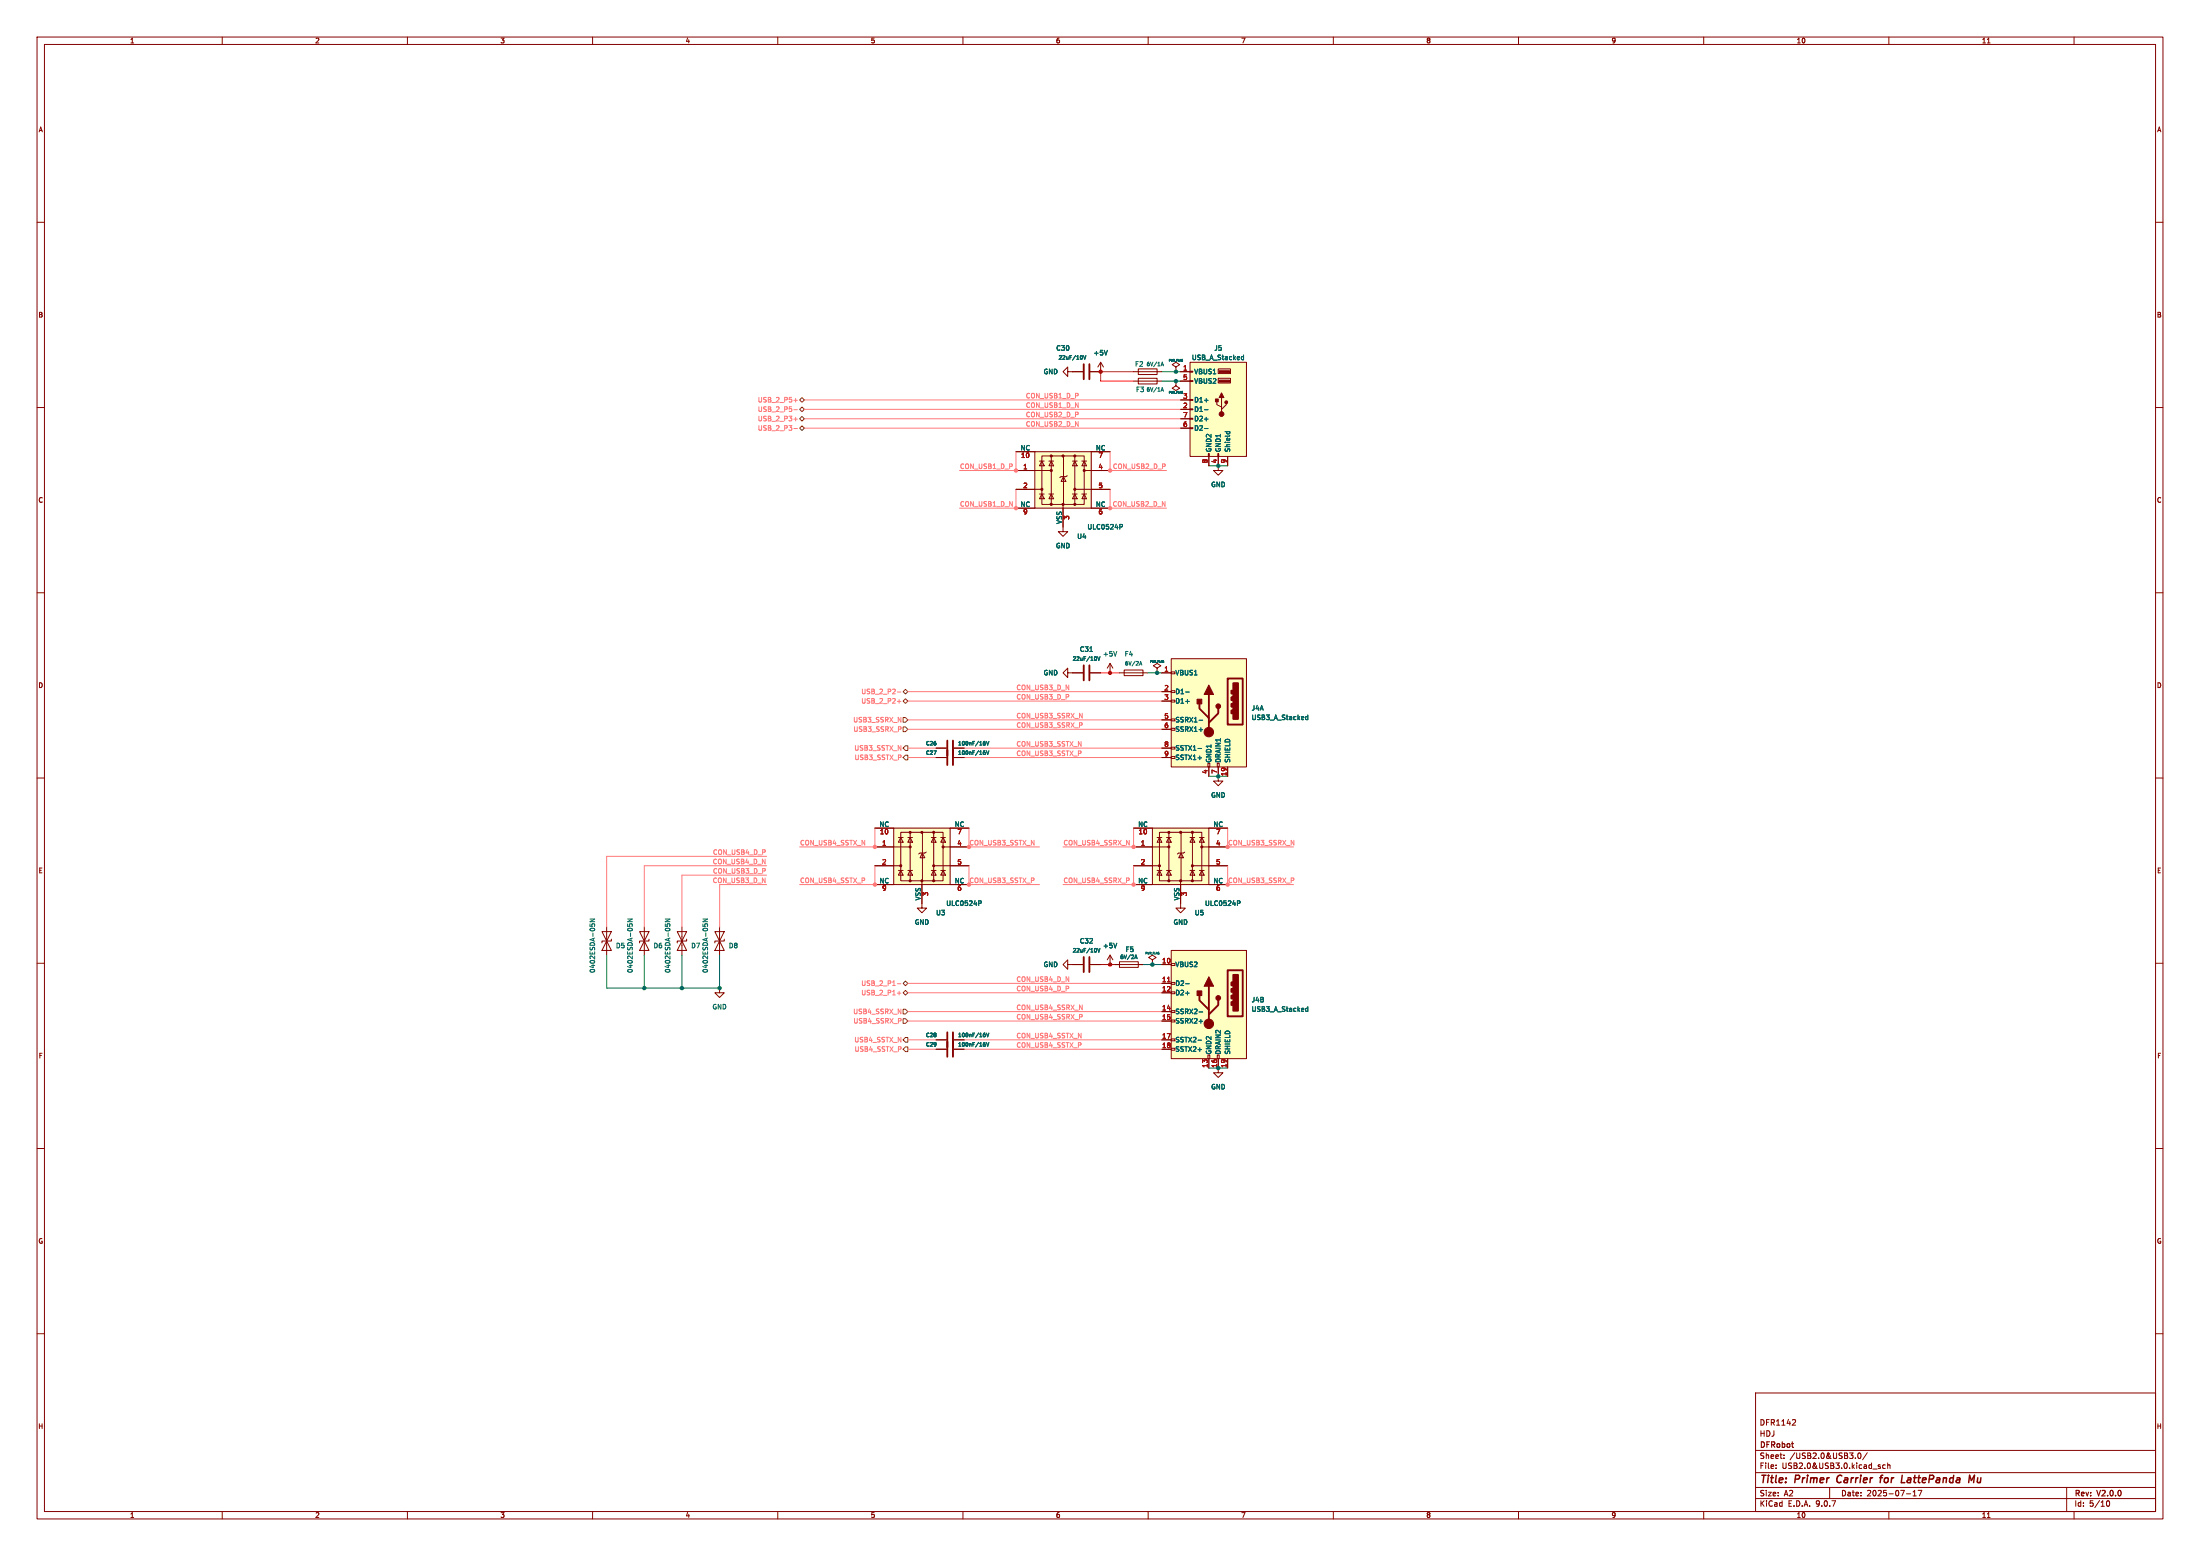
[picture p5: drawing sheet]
<svg xmlns="http://www.w3.org/2000/svg" width="594mm" height="420mm" viewBox="0 0 594 420" stroke-linecap="round" stroke-linejoin="round" font-family="sans-serif">
<g fill="none" stroke="#840000" stroke-width=".27">
<path d="M10 10h574v400h-574zM12 12h570v396h-570zM60 10v2M110 10v2M160 10v2M210 10v2M260 10v2M310 10v2M360 10v2M410 10v2M460 10v2M510 10v2"/>
<path d="M536.6 11.6h.7M560 10v2M10 60h2M582 60h2M10 110h2M582 110h2M10 160h2M582 160h2M10 210h2M582 210h2M172.7 251.5h2.5l-1.2 2.5zM174 254l1.2 2.5h-2.5z"/>
<path d="M174 250.2v7.6M175.2 253.5v.5h-2.5v.5M248.9 243.8v1.3h1.3l-1.3 1.3-1.3-1.3h1.3M10 260h2M582 260h2M10 310h2M582 310h2M10 360h2M474 376h108v32h-108zM582 360h2M474 397.5h108M474 391.5h108"/>
<path d="M479.5 396.2v.2M479.5 395.4v.2M481.7 393.5v.2M481.7 392.7v.2M484.5 383.2l.3 .3-.1 .3-.8 .9h.9M501 393.5v.2M501.7 392.3l.3-.1a.8 .8 0 0 1 .5 .7 .8 .8 0 0 1-.5 .8l-.4-.6zM504.2 392.1l-1.3 1.9M507.3 395.9h.4v.3l-.5 .2M507.3 395.4h.4M509 395.4h-.4l-.3 .3 .2 .6h.5M509.7 395.5l.5-.1 .1 1"/>
<path d="M509.7 394.9v1.5M60 408v2M110 408v2M160 408v2M210 408v2M260 408v2M310 408v2M360 408v2M410 408v2M460 408v2M474 404.5h108M474 401.5h108"/>
<path d="M494 401.5v3M510 408v2M514.7 403.2h1.2M516.5 403.8h.9M516.5 402.7l.5-.4v1.5M517.9 402.3h1l-.7 1.5M536.6 409.6h.7M558 401.5v6.5M560 408v2M568.7 405.6l.4-.5a.8 .8 0 0 1 .5 .7 .8 .8 0 0 1-.5 .8l-.4-.6"/>
</g>
<path d="M496.2 398.5l-.3 .8 .3 .8M507.5 398.9h.8M508.4 398.2l-.5 .3-.3 1.7M515.3 399.4l-.4 .3 .3 .5M531.8 398.2l.5 1.4 .8-1.4-.2 2M534 398.9l-.1 1 .2 .3M513.4 400.2h.9" fill="none" stroke="#840000" stroke-width=".4"/>
<path d="M169.5 249.4v.6M169.5 248.1h1.2l-1.2 .7h1.2M169.9 249.9l.3-.6 .5 .2v.4" fill="none" stroke="#006464" stroke-width=".27"/>
<path d="M279.4 121.9h15.2v15.3h-15.2z" fill="#ffffc2"/>
<g fill="none" stroke="#840000" stroke-width=".27">
<path d="M307.3 99.6h5.1v1.5h-5.1zM288.3 100.3v-1.2l-1.3 1.2 1.3 1.3v-1.3h4.1M294.4 100.3h2.8M306.1 100.3h7.6M306.1 102.9h7.6M307.3 102.1h5.1v1.5h-5.1zM274.3 127h9.5M274.3 132.1h7M274.3 121.9h5.1M274.3 137.2h5.1M279.4 121.9h15.2v15.3h-15.2zM280.7 124.5h1.2"/>
<path d="M280.7 133.4h1.2M281.3 123.1h11.4v13h-11.4zM281.3 124.5l.6 1.2h-1.2zM281.3 133.4l.6 1.2h-1.2zM283.2 124.5h1.3M283.2 133.4h1.3M283.8 124.5l.7 1.2h-1.3zM283.8 133.4l.7 1.2h-1.3zM283.8 123.1v13M287 136.1v7.4h1.3l-1.3 1.3-1.3-1.3h1.3M287.1 128.7l.7 1.2h-1.3zM287.1 123.1v13"/>
<path d="M288.2 128.4l-.4 .3h-1.3l-.4 .2M289.6 124.5h1.2M289.6 133.4h1.2M290.2 124.5l.6 1.2h-1.2zM290.2 133.4l.6 1.2h-1.2zM290.2 123.1v13M290.2 132.1h9.5M292.1 124.5h1.3M292.1 133.4h1.3M292.7 124.5l.7 1.2h-1.3zM292.7 133.4l.7 1.2h-1.3zM292.7 127h7"/>
<path d="M294.6 121.9h5.1M294.6 137.2h5.1M328.9 125.7v1.3h1.3l-1.3 1.3-1.2-1.3h1.2M182.9 251.5h2.5l-1.3 2.5zM184.1 254l1.3 2.5h-2.5zM184.1 250.2v7.6M185.4 253.5v.5h-2.5v.5M252.7 280.7h2.8M257.6 280.7h2.7"/>
</g>
<g fill="#840000" stroke="#840000" stroke-width=".27">
<circle cx="281.3" cy="132.1" r=".28"/>
<circle cx="283.8" cy="123.1" r=".28"/>
<circle cx="283.8" cy="127" r=".28"/>
<circle cx="283.8" cy="136.1" r=".28"/>
<circle cx="287" cy="123.1" r=".28"/>
<circle cx="287" cy="136.1" r=".28"/>
<circle cx="290.2" cy="123.1" r=".28"/>
<circle cx="290.2" cy="132.1" r=".28"/>
<circle cx="290.2" cy="136.1" r=".28"/>
<circle cx="292.7" cy="127" r=".28"/>
</g>
<g fill="none" stroke="#006464" stroke-width=".27">
<path d="M292.2 96.1v.8M292.5 96l.4 1 .3-1M313.5 98.8l.3-1 .4 1M313.6 98.5h.5M313.5 105.6l.3-1 .4 1M313.6 105.3h.5M302.4 141.5h.4l.3 .3-.1 .4h-.6M179.6 249.4v.6M179.6 248.1h1.3l-1.3 .7h1.3M180.1 249.9l.2-.6 .5 .2 .1 .4M265.7 279.2l.4 .2-.1 .4-.3 .1M265.8 278.9h.2"/>
<path d="M266.3 278.9l.4 1 .3-1"/>
</g>
<path d="M292.6 98.3v4.1M294.1 98.3v4.1M255.8 278.6v4.1M257.3 278.6v4.1" fill="none" stroke="#840000" stroke-width=".51"/>
<path d="M321.3 97.8h15.2v25.4h-15.2z" fill="#ffffc2"/>
<g fill="none" stroke="#840000" stroke-width=".27">
<path d="M317.5 99.1l1-.7-1-.6-1 .6 1 .7v1.2M321.3 97.8h15.2v25.4h-15.2zM328.9 99.6h3.3v1.2h-3.3zM317.5 102.9v1.2l1 .7-1 .6-1-.6 1-.7M317.5 102.9h.1M317.5 100.3h.1M318.8 100.3h2.5M318.8 102.9h2.5M318.8 108h2.5M318.8 110.5h2.5M318.8 113h2.5M318.8 115.6h2.5"/>
<path d="M321.3 100.2h.8v.3h-.8zM321.3 102.7h.8v.3h-.8zM321.3 107.8h.8v.3h-.8zM321.3 110.4h.8v.2h-.8zM321.3 112.9h.8v.3h-.8zM321.3 115.4h.8v.3h-.8zM328.5 108v1.2l1.3 .7v.6M328.9 102.1h3.3v1.3h-3.3zM329.8 107.3v2.6M331.1 108.6v.6l-1.3 1.3v.6M326.3 122.4h.2v.8h-.2zM326.4 123.2v2.5"/>
<path d="M328.8 122.4h.3v.8h-.3zM328.9 123.2v2.5M331.5 123.2v2.5M252.7 201.9h2.8M257.6 201.9h2.7M328.9 209.6v1.2h1.3l-1.3 1.3-1.2-1.3h1.2"/>
</g>
<g fill="#840000" stroke="#840000" stroke-width=".27">
<path d="M329.8 106l.7 1.3h-1.3z"/>
<path d="M329.2 100.1h2.8v.5h-2.8z"/>
<path d="M329.2 102.6h2.8v.5h-2.8z"/>
<path d="M328.2 107.7h.7v.8h-.7z"/>
<circle cx="331.1" cy="108.6" r=".38"/>
<circle cx="329.8" cy="111.8" r=".63"/>
</g>
<g fill="none" stroke="#006464" stroke-width=".27">
<path d="M335.3 97h.5M335.3 96.3h.5M335.8 95.8v1.3M325.2 108h1M325.2 110.6h1M325.2 113.1h1M325.2 115.7h1M330.8 116.5h1.2M331.3 116.5l-.1 .4M332 116.5v.4M265.7 200.5l.4 .2-.1 .3-.3 .1M265.8 200.1h.2"/>
<path d="M266.3 200.1l.4 1 .3-1"/>
</g>
<path d="M255.8 199.9v4.1M257.3 199.9v4.1" fill="none" stroke="#840000" stroke-width=".51"/>
<path d="M316.2 177.8h20.3v29.2h-20.3z" fill="#ffffc2"/>
<g fill="none" stroke="#840000" stroke-width=".51">
<path d="M292.6 179.6v4M294.1 179.6v4M323.8 190v1.3l2.6 2.5M326.4 187.5v10.1M328.9 191.3v1.2l-2.5 2.6M331.5 183.1h4v12.5h-4zM332.5 186.4h.2v.8h-.2zM332.5 188.2h.2v.8h-.2zM332.5 190h.2v.8h-.2zM332.5 191.8h.2v.7h-.2zM255.8 202.4v4.1M257.3 202.4v4.1"/>
<path d="M255.8 281.2v4M257.3 281.2v4"/>
</g>
<path d="M333 184.4h1.3v9.7h-1.3z" fill="#840000" stroke="#840000" stroke-width=".51"/>
<g fill="none" stroke="#840000" stroke-width=".27">
<path d="M299.7 179.1l-.7 1.2M299.7 179.1l.8 1.2M299.7 179.1v2.5M316.2 177.8h20.3v29.2h-20.3zM288.3 181.6v-1.3l-1.3 1.3 1.3 1.3v-1.3h4.1M294.4 181.6h2.8M302.3 181.6h7.6M303.5 180.8h5.1v1.6h-5.1zM312.4 180.3l1-.6-1-.6-1 .6 1 .6v1.3M312.4 181.6h.1M313.7 181.6h2.5M313.7 186.7h2.5"/>
<path d="M313.7 189.2h2.5M313.7 194.3h2.5M313.7 196.9h2.5M316.2 181.4h1v.5h-1zM316.2 186.4h1v.5h-1zM316.2 189h1v.5h-1zM316.2 194.1h1v.5h-1zM316.2 196.6h1v.5h-1zM252.7 204.5h2.8M257.6 204.5h2.7M313.7 201.9h2.5M313.7 204.5h2.5"/>
<path d="M316.2 201.7h1v.5h-1zM316.2 204.2h1v.5h-1zM326.1 206h.5v1h-.5zM326.4 207v2.6M328.7 206h.5v1h-.5zM328.9 207v2.6M331.5 207v2.6M193 251.5h2.6l-1.3 2.5zM194.3 254l1.3 2.5h-2.6zM194.3 250.2v7.6M195.6 253.5v.5h-2.6v.5M194.3 266.7v1.3h-1.3l1.3 1.2 1.3-1.2h-1.3"/>
<path d="M288.3 260.4v-1.3l-1.3 1.3 1.3 1.2v-1.2h1.3M252.7 283.2h2.8M257.6 283.2h2.7"/>
</g>
<g fill="#840000" stroke="#840000" stroke-width=".27">
<path d="M326.4 184.9l1.3 2.6h-2.6z"/>
<path d="M323.2 188.7h1.3v1.3h-1.3z"/>
<circle cx="328.9" cy="190.6" r=".63"/>
<circle cx="326.4" cy="197.6" r="1.27"/>
</g>
<g fill="none" stroke="#006464" stroke-width=".27">
<path d="M294.2 175.8h.8M296 177.3v.9M296.3 177.3l.4 1 .3-1M301.5 175.8l-.4 1.3M307.6 179.5l.4-1 .3 1M307.7 179.2h.5M320.1 186.8h1M320.1 189.3h1M323.8 194.4h.9M323.8 196.9h.9M353.1 193v1.3M353.1 193.5l-.4-.1-.2 .2 .1 .6h.5"/>
<path d="M265.7 203l.4 .2-.1 .4-.3 .1M265.8 202.7h.2M266.3 202.7l.4 1 .3-1M323.5 202h.9M189.8 249.4v.6M189.8 248.1h1.3l-1.3 .7h1.3M190.3 249.9l.2-.6 .5 .2 .1 .4M265.7 281.8l.4 .2-.1 .3-.3 .1M265.8 281.4h.2M266.3 281.4l.4 1 .3-1"/>
</g>
<path d="M241.3 223.5h15.2v15.3h-15.2z" fill="#ffffc2"/>
<g fill="none" stroke="#840000" stroke-width=".27">
<path d="M236.2 228.6h9.5M236.2 233.7h7M236.2 223.5h5.1M236.2 238.8h5.1M241.3 223.5h15.2v15.3h-15.2zM242.6 226.1h1.2M242.6 235h1.2M243.2 224.7h11.4v13h-11.4zM243.2 226.1l.6 1.2h-1.2zM243.2 235l.6 1.2h-1.2zM245.1 226.1h1.3M245.1 235h1.3"/>
<path d="M245.7 226.1l.7 1.2h-1.3zM245.7 235l.7 1.2h-1.3zM245.7 224.7v13M248.9 237.7v6.1M249 230.3l.7 1.2h-1.3zM249 224.7v13M250.1 230l-.4 .3h-1.3l-.4 .2M251.5 226.1h1.2M251.5 235h1.2M252.1 226.1l.6 1.2h-1.2zM252.1 235l.6 1.2h-1.2zM252.1 224.7v13"/>
<path d="M252.1 233.7h9.5M254 226.1h1.3M254 235h1.3M254.6 226.1l.7 1.2h-1.3zM254.6 235l.7 1.2h-1.3zM254.6 228.6h7M256.5 223.5h5.1M256.5 238.8h5.1M328.9 288.3v1.3h1.3l-1.3 1.2-1.2-1.2h1.2"/>
</g>
<g fill="#840000" stroke="#840000" stroke-width=".27">
<circle cx="243.2" cy="233.7" r=".28"/>
<circle cx="245.7" cy="224.7" r=".28"/>
<circle cx="245.7" cy="228.6" r=".28"/>
<circle cx="245.7" cy="237.7" r=".28"/>
<circle cx="248.9" cy="224.7" r=".28"/>
<circle cx="248.9" cy="237.7" r=".28"/>
<circle cx="252.1" cy="224.7" r=".28"/>
<circle cx="252.1" cy="233.7" r=".28"/>
<circle cx="252.1" cy="237.7" r=".28"/>
<circle cx="254.6" cy="228.6" r=".28"/>
</g>
<path d="M264.3 243.1h.4l.3 .3-.1 .4h-.6" fill="none" stroke="#006464" stroke-width=".27"/>
<path d="M316.2 256.5h20.3v29.3h-20.3z" fill="#ffffc2"/>
<path d="M323.8 268.7v1.3l2.6 2.5M326.4 266.2v10.2M328.9 270v1.3l-2.5 2.5M331.5 261.9h4v12.4h-4zM332.5 265.2h.2v.7h-.2zM332.5 267h.2v.7h-.2zM332.5 268.7h.2v.8h-.2zM332.5 270.5h.2v.8h-.2z" fill="none" stroke="#840000" stroke-width=".51"/>
<path d="M333 263.1h1.3v9.7h-1.3z" fill="#840000" stroke="#840000" stroke-width=".51"/>
<g fill="none" stroke="#840000" stroke-width=".27">
<path d="M297.2 97.8l-.8 1.3M297.2 97.8l.7 1.3M297.2 97.8v2.5M162.5 251.5h2.6l-1.3 2.5zM163.8 254l1.3 2.5h-2.6zM163.8 250.2v7.6M165.1 253.5v.5h-2.6v.5M299.7 257.8l-.7 1.3M299.7 257.8l.8 1.3M299.7 257.8v2.6M316.2 256.5h20.3v29.3h-20.3zM318.8 243.8v1.3h1.2l-1.2 1.3-1.3-1.3h1.3"/>
<path d="M313.7 260.4h2.5M313.7 265.4h2.5M313.7 268h2.5M313.7 273.1h2.5M313.7 275.6h2.5M316.2 260.1h1v.5h-1zM316.2 265.2h1v.5h-1zM316.2 267.7h1v.5h-1zM316.2 272.8h1v.5h-1zM316.2 275.3h1v.5h-1zM313.7 280.7h2.5M313.7 283.2h2.5"/>
<path d="M316.2 280.4h1v.5h-1zM316.2 283h1v.5h-1zM326.1 284.7h.5v1.1h-.5zM326.4 285.8v2.5M328.7 284.7h.5v1.1h-.5zM328.9 285.8v2.5M331.5 285.8v2.5"/>
</g>
<g fill="#840000" stroke="#840000" stroke-width=".27">
<path d="M326.4 263.7l1.3 2.5h-2.6z"/>
<path d="M323.2 267.5h1.3v1.2h-1.3z"/>
<circle cx="328.9" cy="269.4" r=".63"/>
<circle cx="326.4" cy="276.4" r="1.27"/>
</g>
<path d="M299 94.6l-.4 1.2M159.3 249.4v.6M159.3 248.1h1.3l-1.3 .7h1.3M159.8 249.9l.2-.6 .5 .2 .1 .4M301.5 254.6l-.4 1.2M320.1 265.5h1M320.1 268.1h1M323.8 273.1h.9M323.8 275.7h.9M353.1 271.7v1.3M353.1 272.2l-.4-.1-.2 .3 .1 .5h.5M323.5 280.8h.9" fill="none" stroke="#006464" stroke-width=".27"/>
<path d="M315.2 265h.7" fill="none" stroke="#a90000" stroke-width=".27"/>
<path d="M311.1 223.5h15.3v15.3h-15.3z" fill="#ffffc2"/>
<g fill="none" stroke="#840000" stroke-width=".27">
<path d="M289.6 100.3h2.8M294.4 100.3h2.8M317.5 100.3h.1M317.5 102.9h.1M318.8 100.3h2.5M318.8 102.9h2.5M318.8 108h2.5M318.8 110.5h2.5M318.8 113h2.5M318.8 115.6h2.5M274.3 121.9h5.1M274.3 127h5.1"/>
<path d="M274.3 132.1h5.1M274.3 137.2h5.1M287 137.2v5M294.6 121.9h5.1M294.6 127h5.1M294.6 132.1h5.1M294.6 137.2h5.1M326.4 123.2v2.5M328.9 123.2v2.5M331.5 123.2v2.5M289.6 181.6h2.8M294.4 181.6h2.8"/>
<path d="M312.4 181.6h.1M313.7 181.6h2.5M313.7 186.7h2.5M313.7 189.2h2.5M313.7 194.3h2.5M313.7 196.9h2.5M252.7 201.9h2.8M252.7 204.5h2.8M257.6 201.9h2.7M257.6 204.5h2.7M313.7 201.9h2.5M313.7 204.5h2.5"/>
<path d="M326.4 207v2.6M328.9 207v2.6M331.5 207v2.6M236.2 228.6h5.1M236.2 233.7h5.1M236.2 223.5h5.1M236.2 238.8h5.1M248.9 238.8v5M256.5 228.6h5.1M256.5 233.7h5.1M256.5 223.5h5.1M256.5 238.8h5.1"/>
<path d="M306.1 228.6h9.5M306.1 233.7h7M306.1 223.5h5M306.1 238.8h5M311.1 223.5h15.3v15.3h-15.3zM312.4 226.1h1.3M312.4 235h1.3M313.1 224.7h11.4v13h-11.4zM313.1 226.1l.6 1.2h-1.3zM313.1 235l.6 1.2h-1.3zM315 226.1h1.2M315 235h1.2"/>
<path d="M315.6 226.1l.6 1.2h-1.2zM315.6 235l.6 1.2h-1.2zM315.6 224.7v13M318.8 237.7v6.1M318.9 230.3l.6 1.2h-1.2zM318.9 224.7v13M319.9 230l-.4 .3h-1.2l-.4 .2M321.3 226.1h1.3M321.3 235h1.3M321.9 226.1l.7 1.2h-1.3zM321.9 235l.7 1.2h-1.3zM321.9 224.7v13"/>
<path d="M321.9 233.7h9.6M323.8 226.1h1.3M323.8 235h1.3M324.5 226.1l.6 1.2h-1.3zM324.5 235l.6 1.2h-1.3zM324.5 228.6h7M326.4 223.5h5.1M326.4 238.8h5.1M302.3 259.6h5v1.5h-5zM311.1 259.1l1.1-.7-1.1-.6-1 .6 1 .7v1.3M289.6 260.4h2.8M294.4 260.4h2.8"/>
<path d="M301 260.4h7.6M311.1 260.4h.1M313.7 260.4h2.5M313.7 265.4h2.5M313.7 268h2.5M313.7 273.1h2.5M313.7 275.6h2.5M252.7 280.7h2.8M252.7 283.2h2.8M257.6 280.7h2.7M257.6 283.2h2.7M313.7 280.7h2.5"/>
<path d="M313.7 283.2h2.5M326.4 285.8v2.5M328.9 285.8v2.5M331.5 285.8v2.5"/>
</g>
<g fill="#840000" stroke="#840000" stroke-width=".27">
<circle cx="313.1" cy="233.7" r=".28"/>
<circle cx="315.6" cy="224.7" r=".28"/>
<circle cx="315.6" cy="228.6" r=".28"/>
<circle cx="315.6" cy="237.7" r=".28"/>
<circle cx="318.8" cy="224.7" r=".28"/>
<circle cx="318.8" cy="237.7" r=".28"/>
<circle cx="321.9" cy="224.7" r=".28"/>
<circle cx="321.9" cy="233.7" r=".28"/>
<circle cx="321.9" cy="237.7" r=".28"/>
<circle cx="324.5" cy="228.6" r=".28"/>
</g>
<g fill="none" stroke="#006464" stroke-width=".27">
<path d="M292.2 96.1v.8M292.5 96l.4 1 .3-1M299 94.6l-.4 1.2M335.3 97h.5M335.3 96.3h.5M335.8 95.8v1.3M325.2 108h1M325.2 110.6h1M325.2 113.1h1M325.2 115.7h1M330.8 116.5h1.2M331.3 116.5l-.1 .4"/>
<path d="M332 116.5v.4M302.4 141.5h.4l.3 .3-.1 .4h-.6M294.2 175.8h.8M296 177.3v.9M296.3 177.3l.4 1 .3-1M320.1 186.8h1M320.1 189.3h1M323.8 194.4h.9M323.8 196.9h.9M353.1 193v1.3M353.1 193.5l-.4-.1-.2 .2 .1 .6h.5M265.7 200.5l.4 .2-.1 .3-.3 .1"/>
<path d="M265.7 203l.4 .2-.1 .4-.3 .1M265.8 200.1h.2M265.8 202.7h.2M266.3 200.1l.4 1 .3-1M266.3 202.7l.4 1 .3-1M323.5 202h.9M264.3 243.1h.4l.3 .3-.1 .4h-.6M296 256.1v.8M296.3 256l.4 1 .3-1M301.5 254.6l-.4 1.2M306.4 258.8l.3-1 .3 1M306.5 258.5h.4"/>
<path d="M334.1 243.1h.5l.2 .3-.1 .4h-.6M265.7 279.2l.4 .2-.1 .4-.3 .1M265.8 278.9h.2M266.3 278.9l.4 1 .3-1M320.1 265.5h1M320.1 268.1h1M323.8 273.1h.9M323.8 275.7h.9M353.1 271.7v1.3M353.1 272.2l-.4-.1-.2 .3 .1 .5h.5M265.7 281.8l.4 .2-.1 .3-.3 .1M265.8 281.4h.2"/>
<path d="M266.3 281.4l.4 1 .3-1M323.5 280.8h.9"/>
</g>
<path d="M292.6 258.3v4.1M294.1 258.3v4.1" fill="none" stroke="#840000" stroke-width=".51"/>
<g fill="none" stroke="#ff7879" stroke-width=".27">
<path d="M214.3 115.7h1M214.3 113.1h1M214.3 110.6h1M214.3 108h1M217.2 108h101.6M217.2 115.6h101.6M217.2 110.5h101.6M217.2 113h101.6M274.3 121.9v5.1h-15.2M274.3 132.1v5.1h-15.2M299.7 121.9v5.1h15.3M299.7 132.1v5.1h15.3"/>
<path d="M242.3 189.3h.9M242.3 186.8h.9M245.1 196.9h68.6M245.1 189.2h68.6M245.1 194.3h68.6M245.1 186.7h68.6M245.1 201.9h7.6M245.1 204.5h7.6M260.3 201.9h53.4M260.3 204.5h53.4M207 238.8h-12.7v11.4M207 231.1h-43.2v19.1"/>
<path d="M207 236.2h-22.9v14M207 233.7h-33v16.5M236.2 223.5v5.1h-20.3M236.2 233.7v5.1h-20.3M261.6 233.7v5.1h19.1M261.6 223.5v5.1h19.1M306.1 233.7v5.1h-19.1M306.1 223.5v5.1h-19.1M331.5 233.7v5.1h17.7M331.5 223.5v5.1h17.7M242.3 265.5h.9M242.3 268.1h.9"/>
<path d="M245.1 265.4h68.6M245.1 273.1h68.6M245.1 268h68.6M245.1 275.6h68.6M245.1 280.7h7.6M245.1 283.2h7.6M260.3 280.7h53.4M260.3 283.2h53.4"/>
</g>
<g fill="none" stroke="#725600" stroke-width=".27">
<path d="M215.9 115.6l.6-.7 .7 .7-.7 .6zM215.9 113l.6-.6 .7 .6-.7 .7zM215.9 110.5l.6-.6 .7 .6-.7 .6zM215.9 108l.6-.7 .7 .7-.7 .6zM243.8 196.2h.7l.6 .7-.6 .6h-.7zM243.8 193.7h.7l.6 .6-.6 .6h-.7zM243.8 186.7l.7-.6 .6 .6-.6 .6zM244.5 188.6l.6 .6-.6 .7-.7-.7zM244.5 203.8h.6v1.3h-.6l-.7-.6zM244.5 201.3h.6v1.3h-.6l-.7-.7zM243.8 265.4l.7-.6 .6 .6-.6 .7zM243.8 268l.7-.7 .6 .7-.6 .6z"/>
<path d="M243.8 275h.7l.6 .6-.6 .6h-.7zM243.8 272.4h.7l.6 .7-.6 .6h-.7zM244.5 282.6h.6v1.2h-.6l-.7-.6zM244.5 280h.6v1.3h-.6l-.7-.6z"/>
</g>
<path d="M306.1 100.3h-8.9v2.6h8.9M297.2 181.6h5.1M297.2 260.4h3.8" fill="none" stroke="#ff0f00" stroke-width=".27"/>
<path d="M313.7 100.3h5.1M313.7 102.9h5.1M326.4 125.7h5.1M309.9 181.6h3.8M326.4 209.6h5.1M163.8 257.8v8.9h30.5v-8.9M174 257.8v8.9M184.1 257.8v8.9M308.6 260.4h5.1M326.4 288.3h5.1" fill="none" stroke="#009600" stroke-width=".27"/>
<path d="M315.2 265h.7" fill="none" stroke="#a90000" stroke-width=".27"/>
<g fill="#ff7879" stroke="#ff7879" stroke-width=".27">
<circle cx="274.3" cy="137.2" r=".46"/>
<circle cx="274.3" cy="127" r=".46"/>
<circle cx="299.7" cy="127" r=".46"/>
<circle cx="236.2" cy="238.8" r=".46"/>
<circle cx="236.2" cy="228.6" r=".46"/>
<circle cx="306.1" cy="238.8" r=".46"/>
<circle cx="306.1" cy="228.6" r=".46"/>
<circle cx="299.7" cy="137.2" r=".46"/>
</g>
<g fill="#ff0f00" stroke="#ff0f00" stroke-width=".27">
<circle cx="297.2" cy="100.3" r=".46"/>
<circle cx="299.7" cy="260.4" r=".46"/>
<circle cx="299.7" cy="181.6" r=".46"/>
</g>
<g fill="#009600" stroke="#009600" stroke-width=".27">
<circle cx="328.9" cy="288.3" r=".46"/>
<circle cx="311.1" cy="260.4" r=".46"/>
<circle cx="328.9" cy="209.6" r=".46"/>
<circle cx="184.1" cy="266.7" r=".46"/>
<circle cx="194.3" cy="266.7" r=".46"/>
<circle cx="174" cy="266.7" r=".46"/>
<circle cx="312.4" cy="181.6" r=".46"/>
<circle cx="317.5" cy="100.3" r=".46"/>
<circle cx="317.5" cy="102.9" r=".46"/>
<circle cx="328.9" cy="125.7" r=".46"/>
</g>
<g font-size="2.8" fill="#840000">
<text x="475" y="400.9">Title:</text>
<text x="484.7" y="400.9">Primer</text>
<text x="496.8" y="400.9">Carrier</text>
<text x="509.3" y="400.9">for</text>
<text x="515.8" y="400.9">LattePanda</text>
<text x="534.8" y="400.9">Mu</text>
</g>
<g font-size="2.1" fill="#840000">
<text x="475" y="388">HDJ</text>
<text x="475" y="385">DFR1142</text>
<text x="475" y="394">Sheet:</text>
<text x="475" y="391.2">DFRobot</text>
<text x="483.2" y="394">/USB2.0&amp;USB3.0/</text>
<text x="475" y="396.7">File:</text>
<text x="481.1" y="396.7">USB2.0&amp;USB3.0.kicad_sch</text>
<text x="475" y="406.9">KiCad</text>
<text x="475" y="404.1">Size:</text>
<text x="481.7" y="404.1">A2</text>
<text x="482.7" y="406.9">E.D.A.</text>
<text x="490.3" y="406.9">9.0.7</text>
<text x="497" y="404.1">Date:</text>
<text x="504" y="404.1">2025-07-17</text>
<text x="560" y="404.3">Rev:</text>
<text x="560" y="406.9">Id:</text>
<text x="564.1" y="406.9">5/10</text>
<text x="566.4" y="404.3">V2.0.0</text>
</g>
<g font-size="1.8" fill="#840000">
<text x="35" y="11.9">1</text>
<text x="85" y="11.9">2</text>
<text x="135" y="11.9">3</text>
<text x="185" y="11.9">4</text>
<text x="235" y="11.9">5</text>
<text x="285" y="11.9">6</text>
<text x="335" y="11.9">7</text>
<text x="385" y="11.9">8</text>
<text x="435" y="11.9">9</text>
<text x="485" y="11.9">10</text>
<text x="535" y="11.9">11</text>
<text x="10.3" y="35.9">A</text>
<text x="582.3" y="35.9">A</text>
<text x="10.3" y="85.9">B</text>
<text x="582.3" y="85.9">B</text>
<text x="10.3" y="135.9">C</text>
<text x="582.3" y="135.9">C</text>
<text x="10.3" y="185.9">D</text>
<text x="582.3" y="185.9">D</text>
<text x="10.3" y="235.9">E</text>
<text x="582.3" y="235.9">E</text>
<text x="10.3" y="285.9">F</text>
<text x="582.3" y="285.9">F</text>
<text x="10.3" y="335.9">G</text>
<text x="582.3" y="335.9">G</text>
<text x="10.2" y="385.9">H</text>
<text x="582.2" y="385.9">H</text>
<text x="35" y="409.9">1</text>
<text x="85" y="409.9">2</text>
<text x="135" y="409.9">3</text>
<text x="185" y="409.9">4</text>
<text x="235" y="409.9">5</text>
<text x="285" y="409.9">6</text>
<text x="335" y="409.9">7</text>
<text x="385" y="409.9">8</text>
<text x="435" y="409.9">9</text>
<text x="485" y="409.9">10</text>
<text x="535" y="409.9">11</text>
</g>
<g font-size="1.8" fill="#006464">
<text x="285.1" y="94.8">C30</text>
<text x="327.7" y="94.8">J5</text>
<text x="281.7" y="101.2">GND</text>
<text x="295.1" y="96.1">+5V</text>
<text x="306.3" y="99.2">F2</text>
<text x="321.7" y="97.4">USB_A_Stacked</text>
<text x="322.3" y="101.2">VBUS1</text>
<text x="306.6" y="106">F3</text>
<text x="322.3" y="103.7">VBUS2</text>
<text x="322.3" y="108.8">D1+</text>
<text x="322.3" y="111.4">D1-</text>
<text x="322.3" y="113.9">D2+</text>
<text x="322.3" y="116.4">D2-</text>
<text x="275.5" y="121.7">NC</text>
<text x="295.8" y="121.7">NC</text>
<text x="327.3" y="122.2" transform="rotate(-90 327.3 122.2)">GND2</text>
<text x="329.8" y="122.2" transform="rotate(-90 329.8 122.2)">GND1</text>
<text x="332.3" y="122.2" transform="rotate(-90 332.3 122.2)">Shield</text>
<text x="326.9" y="131.7">GND</text>
<text x="275.5" y="136.9">NC</text>
<text x="295.8" y="136.9">NC</text>
<text x="286.8" y="141.6" transform="rotate(-90 286.8 141.6)">VSS</text>
<text x="293.5" y="143.1">ULC0524P</text>
<text x="285" y="148.2">GND</text>
<text x="290.7" y="145.6">U4</text>
<text x="291.4" y="176.1">C31</text>
<text x="297.7" y="177.4">+5V</text>
<text x="303.5" y="177.4">F4</text>
<text x="281.7" y="182.5">GND</text>
<text x="317.2" y="182.5">VBUS1</text>
<text x="317.2" y="187.6">D1-</text>
<text x="317.2" y="190.1">D1+</text>
<text x="337.8" y="192">J4A</text>
<text x="317.2" y="195.2">SSRX1-</text>
<text x="317.2" y="197.7">SSRX1+</text>
<text x="337.8" y="194.5">USB3_A_Stacked</text>
<text x="317.2" y="202.8">SSTX1-</text>
<text x="317.2" y="205.3">SSTX1+</text>
<text x="327.3" y="206" transform="rotate(-90 327.3 206)">GND1</text>
<text x="329.8" y="206" transform="rotate(-90 329.8 206)">DRAIN1</text>
<text x="332.3" y="206" transform="rotate(-90 332.3 206)">SHIELD</text>
<text x="326.9" y="215.5">GND</text>
<text x="237.4" y="223.3">NC</text>
<text x="257.7" y="223.3">NC</text>
<text x="307.2" y="223.3">NC</text>
<text x="327.5" y="223.3">NC</text>
<text x="237.4" y="238.5">NC</text>
<text x="257.7" y="238.5">NC</text>
<text x="307.2" y="238.5">NC</text>
<text x="327.5" y="238.5">NC</text>
<text x="248.7" y="243.2" transform="rotate(-90 248.7 243.2)">VSS</text>
<text x="255.4" y="244.7">ULC0524P</text>
<text x="318.5" y="243.2" transform="rotate(-90 318.5 243.2)">VSS</text>
<text x="325.2" y="244.7">ULC0524P</text>
<text x="246.9" y="249.8">GND</text>
<text x="252.6" y="247.2">U3</text>
<text x="316.7" y="249.8">GND</text>
<text x="322.5" y="247.2">U5</text>
<text x="166.2" y="256.1">D5</text>
<text x="176.3" y="256.1">D6</text>
<text x="186.5" y="256.1">D7</text>
<text x="196.7" y="256.1">D8</text>
<text x="291.4" y="254.9">C32</text>
<text x="297.7" y="256.1">+5V</text>
<text x="303.8" y="257.1">F5</text>
<text x="160.9" y="262.7" transform="rotate(-90 160.9 262.7)">0402ESDA-05N</text>
<text x="171" y="262.7" transform="rotate(-90 171 262.7)">0402ESDA-05N</text>
<text x="181.2" y="262.7" transform="rotate(-90 181.2 262.7)">0402ESDA-05N</text>
<text x="191.3" y="262.7" transform="rotate(-90 191.3 262.7)">0402ESDA-05N</text>
<text x="281.7" y="261.2">GND</text>
<text x="317.2" y="261.2">VBUS2</text>
<text x="317.2" y="266.3">D2-</text>
<text x="317.2" y="268.8">D2+</text>
<text x="192.2" y="272.6">GND</text>
<text x="317.2" y="273.9">SSRX2-</text>
<text x="337.8" y="270.7">J4B</text>
<text x="337.8" y="273.3">USB3_A_Stacked</text>
<text x="317.2" y="276.5">SSRX2+</text>
<text x="317.2" y="281.5">SSTX2-</text>
<text x="317.2" y="284.1">SSTX2+</text>
<text x="327.3" y="284.7" transform="rotate(-90 327.3 284.7)">GND2</text>
<text x="329.8" y="284.7" transform="rotate(-90 329.8 284.7)">DRAIN2</text>
<text x="332.3" y="284.7" transform="rotate(-90 332.3 284.7)">SHIELD</text>
<text x="326.9" y="294.2">GND</text>
</g>
<g font-size="1.8" fill="#a90000">
<text x="319.3" y="100.1">1</text>
<text x="319.3" y="102.6">5</text>
<text x="319.3" y="107.7">3</text>
<text x="319.3" y="110.2">2</text>
<text x="319.3" y="112.8">7</text>
<text x="319.3" y="115.3">6</text>
<text x="275.5" y="123.9">10</text>
<text x="296.5" y="123.9">7</text>
<text x="326.1" y="125.2" transform="rotate(-90 326.1 125.2)">8</text>
<text x="328.7" y="125.2" transform="rotate(-90 328.7 125.2)">4</text>
<text x="331.2" y="125.2" transform="rotate(-90 331.2 125.2)">9</text>
<text x="276.2" y="126.7">1</text>
<text x="276.2" y="131.8">2</text>
<text x="296.5" y="126.7">4</text>
<text x="296.5" y="131.8">5</text>
<text x="276.2" y="139.1">9</text>
<text x="289" y="140.4" transform="rotate(-90 289 140.4)">3</text>
<text x="296.5" y="139.1">6</text>
<text x="314.3" y="181.4">1</text>
<text x="314.3" y="186.4">2</text>
<text x="314.3" y="189">3</text>
<text x="314.3" y="194.1">5</text>
<text x="314.3" y="196.6">6</text>
<text x="314.3" y="201.7">8</text>
<text x="314.3" y="204.2">9</text>
<text x="326.1" y="209" transform="rotate(-90 326.1 209)">4</text>
<text x="328.7" y="209" transform="rotate(-90 328.7 209)">7</text>
<text x="331.2" y="209.6" transform="rotate(-90 331.2 209.6)">19</text>
<text x="237.4" y="225.5">10</text>
<text x="258.4" y="225.5">7</text>
<text x="307.3" y="225.5">10</text>
<text x="328.2" y="225.5">7</text>
<text x="238.1" y="228.3">1</text>
<text x="238.1" y="233.4">2</text>
<text x="258.4" y="228.3">4</text>
<text x="258.4" y="233.4">5</text>
<text x="307.9" y="228.3">1</text>
<text x="307.9" y="233.4">2</text>
<text x="328.2" y="228.3">4</text>
<text x="328.2" y="233.4">5</text>
<text x="238.1" y="240.7">9</text>
<text x="250.9" y="242" transform="rotate(-90 250.9 242)">3</text>
<text x="258.4" y="240.7">6</text>
<text x="307.9" y="240.7">9</text>
<text x="320.8" y="242" transform="rotate(-90 320.8 242)">3</text>
<text x="328.2" y="240.7">6</text>
<text x="313.6" y="260.1">10</text>
<text x="313.6" y="265.2">11</text>
<text x="313.6" y="267.7">12</text>
<text x="313.6" y="272.8">14</text>
<text x="313.6" y="275.3">15</text>
<text x="313.6" y="280.4">17</text>
<text x="313.6" y="283">18</text>
<text x="326.1" y="288.3" transform="rotate(-90 326.1 288.3)">13</text>
<text x="328.7" y="288.3" transform="rotate(-90 328.7 288.3)">16</text>
<text x="331.2" y="288.3" transform="rotate(-90 331.2 288.3)">19</text>
</g>
<g font-size="1.8" fill="#ff7879">
<text x="276.9" y="107.6">CON_USB1_D_P</text>
<text x="204.5" y="113.9">USB_2_P3+</text>
<text x="204.5" y="111.4">USB_2_P5-</text>
<text x="204.5" y="108.8">USB_2_P5+</text>
<text x="276.9" y="112.7">CON_USB2_D_P</text>
<text x="276.9" y="110.1">CON_USB1_D_N</text>
<text x="204.5" y="116.4">USB_2_P3-</text>
<text x="276.9" y="115.2">CON_USB2_D_N</text>
<text x="259.1" y="126.7">CON_USB1_D_P</text>
<text x="300.4" y="126.7">CON_USB2_D_P</text>
<text x="259.1" y="136.8">CON_USB1_D_N</text>
<text x="300.3" y="136.8">CON_USB2_D_N</text>
<text x="232.4" y="190.1">USB_2_P2+</text>
<text x="232.4" y="187.6">USB_2_P2-</text>
<text x="274.3" y="188.9">CON_USB3_D_P</text>
<text x="274.3" y="186.3">CON_USB3_D_N</text>
<text x="230.3" y="195.2">USB3_SSRX_N</text>
<text x="230.3" y="197.7">USB3_SSRX_P</text>
<text x="274.3" y="194">CON_USB3_SSRX_N</text>
<text x="274.3" y="196.5">CON_USB3_SSRX_P</text>
<text x="230.6" y="202.8">USB3_SSTX_N</text>
<text x="274.3" y="201.6">CON_USB3_SSTX_N</text>
<text x="230.6" y="205.3">USB3_SSTX_P</text>
<text x="274.3" y="204.1">CON_USB3_SSTX_P</text>
<text x="192.3" y="233.3">CON_USB4_D_N</text>
<text x="192.4" y="230.8">CON_USB4_D_P</text>
<text x="215.9" y="228.3">CON_USB4_SSTX_N</text>
<text x="261.6" y="228.3">CON_USB3_SSTX_N</text>
<text x="287" y="228.3">CON_USB4_SSRX_N</text>
<text x="331.5" y="228.3">CON_USB3_SSRX_N</text>
<text x="192.3" y="238.4">CON_USB3_D_N</text>
<text x="192.4" y="235.9">CON_USB3_D_P</text>
<text x="215.9" y="238.4">CON_USB4_SSTX_P</text>
<text x="261.6" y="238.4">CON_USB3_SSTX_P</text>
<text x="287" y="238.4">CON_USB4_SSRX_P</text>
<text x="331.5" y="238.4">CON_USB3_SSRX_P</text>
<text x="232.4" y="266.3">USB_2_P1-</text>
<text x="232.4" y="268.8">USB_2_P1+</text>
<text x="274.3" y="267.6">CON_USB4_D_P</text>
<text x="274.3" y="265.1">CON_USB4_D_N</text>
<text x="230.3" y="273.9">USB4_SSRX_N</text>
<text x="274.3" y="275.2">CON_USB4_SSRX_P</text>
<text x="274.3" y="272.7">CON_USB4_SSRX_N</text>
<text x="230.3" y="276.5">USB4_SSRX_P</text>
<text x="230.6" y="281.5">USB4_SSTX_N</text>
<text x="274.3" y="280.3">CON_USB4_SSTX_N</text>
<text x="230.6" y="284.1">USB4_SSTX_P</text>
<text x="274.3" y="282.9">CON_USB4_SSTX_P</text>
</g>
<g font-size="1.4" fill="#006464">
<text x="285.7" y="97.2">22uF/10V</text>
<text x="309.5" y="99">6V/1A</text>
<text x="309.5" y="105.9">6V/1A</text>
<text x="289.5" y="178.5">22uF/10V</text>
<text x="303.6" y="179.8">6V/2A</text>
<text x="249.9" y="201.4">C26</text>
<text x="249.9" y="203.9">C27</text>
<text x="258.5" y="201.4">100nF/16V</text>
<text x="258.5" y="203.9">100nF/16V</text>
<text x="289.5" y="257.3">22uF/10V</text>
<text x="302.3" y="259">6V/2A</text>
<text x="249.9" y="280.1">C28</text>
<text x="258.5" y="280.1">100nF/16V</text>
<text x="249.9" y="282.7">C29</text>
<text x="258.5" y="282.7">100nF/16V</text>
</g>
<g font-size=".7" fill="#006464">
<text x="315.5" y="97.7">PWR_FLAG</text>
<text x="315.5" y="106.4">PWR_FLAG</text>
<text x="310.4" y="179">PWR_FLAG</text>
<text x="309.1" y="257.7">PWR_FLAG</text>
</g>
</svg>
